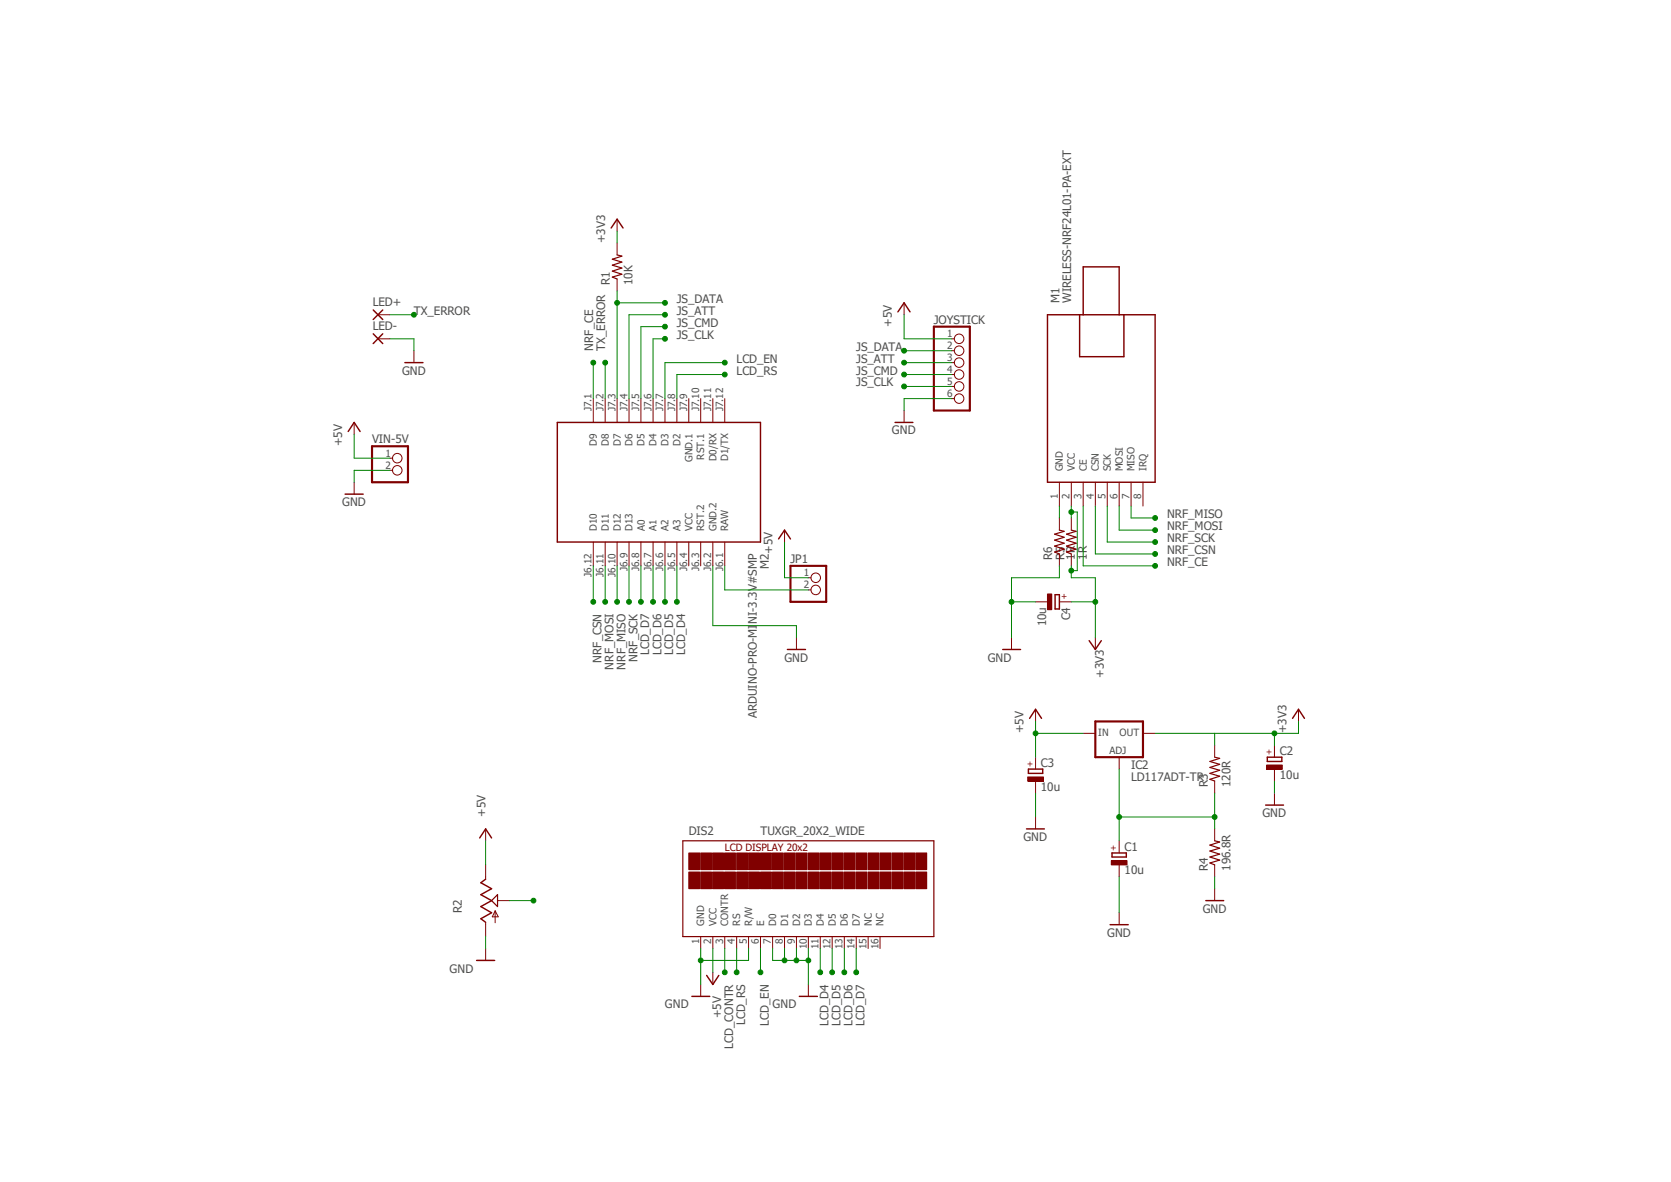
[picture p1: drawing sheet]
<svg xmlns="http://www.w3.org/2000/svg" width="297mm" height="210mm" viewBox="0 0 297 210" stroke-linecap="round" stroke-linejoin="round" font-family="sans-serif">
<path d="M58.8 25.4l173.6 161.8M232.4 25.4l-173.6 161.8" fill="none" stroke="#fff" stroke-width=".18"/>
<g fill="none" stroke="#800000" stroke-width=".18">
<path d="M109.7 38.9v2.2M109.7 43.2v2.1M109.7 49.6v2.1M160.7 53.8v2.1M105.5 70.8v4.3M107.6 70.8v4.3M109.7 70.8v4.3M111.8 70.8v4.3M113.9 70.8v4.3M116.1 70.8v4.3M118.2 70.8v4.3M120.3 70.8v4.3"/>
<path d="M122.4 70.8v4.3M124.5 70.8v4.3M126.7 70.8v4.3M128.8 70.8v4.3M160.7 72.9v2.2M169.2 60.2h.4M169.2 62.3h.4M169.2 64.4h.4M169.2 66.5h.4M169.2 68.7h.4M169.2 70.8h.4M105.5 96.3v4.2"/>
<path d="M107.6 96.3v4.2M109.7 96.3v4.2M111.8 96.3v4.2M113.9 96.3v4.2M116.1 96.3v4.2M118.2 96.3v4.2M120.3 96.3v4.2M122.4 96.3v4.2M124.5 96.3v4.2M126.7 96.3v4.2M128.8 96.3v4.2M139.4 94.2v2.1"/>
<path d="M188.3 85.7v4.2M190.4 85.7v4.2M192.5 85.7v4.2M194.7 85.7v4.2M196.8 85.7v4.2M198.9 85.7v4.2M201 85.7v4.2M203.2 85.7v4.2M141.6 113.3v2.1M143.7 102.7h.4M143.7 104.8h.4M179.8 113.3v2.1"/>
<path d="M194.7 113.3v2.1M215.9 132.4v2.1M215.9 138.8v2.1M86.3 147.3v2.1M86.3 153.7v2.5M215.9 147.3v2.1M215.9 153.7v2.1M86.3 163.9v2.5M86.3 168.5v2.1M88 161.8v2.2M88 161.8l.6 1.1h-1.1zM88.4 160h2.2"/>
<path d="M124.5 174.9v2.1M126.7 172.8v2.1M198.9 162.2v2.1"/>
<circle cx="170.5" cy="64.4" r=".85"/>
<circle cx="170.5" cy="70.8" r=".85"/>
<circle cx="170.5" cy="62.3" r=".85"/>
<circle cx="170.5" cy="66.5" r=".85"/>
<circle cx="170.5" cy="68.7" r=".85"/>
<circle cx="170.5" cy="60.2" r=".85"/>
<circle cx="145" cy="102.7" r=".85"/>
<circle cx="145" cy="104.8" r=".85"/>
</g>
<g fill="none" stroke="#800000" stroke-width=".25">
<path d="M108.6 40.5l1.1-1.6 1 1.6M159.6 55.4l1.1-1.6 1.1 1.6M186.2 55.9h19.1v29.8h-19.1zM191.9 55.9v7.5h7.9v-7.5M192.5 55.9v-8.5h6.4v8.5M99.1 75.1h36.1v21.2h-36.1zM159.1 75.1h3.2M138.4 95.8l1-1.6 1.1 1.6M140 115.4h3.2M178.2 115.4h3.2M193.6 113.8l1.1 1.6 1-1.6M85.3 148.9l1-1.6 1.1 1.6"/>
<path d="M86.3 156.2l-.8 .6 1.9 1.1-1.9 1.1 1.9 1-1.9 1.1 1.9 1.1-1.9 1 .8 .7M197.7 151.6h2.5v.7h-2.5zM84.7 170.6h3.2M123 177h3.2M125.6 173.3l1.1 1.6 1.1-1.6M197.3 164.3h3.2"/>
</g>
<path d="M166 58h6.4v14.9h-6.4zM140.5 100.5h6.4v6.4h-6.4z" fill="none" stroke="#800000" stroke-width=".38"/>
<path d="M109.7 45.3l.8 .2-1.7 .6 1.7 .5-1.7 .5 1.7 .5-1.7 .6 1.7 .5-1.7 .5 .9 .4M215.9 134.5l.9 .2-1.7 .6 1.7 .5-1.7 .6 1.7 .5-1.7 .5 1.7 .5-1.7 .6 .8 .3M215.9 149.4l.9 .2-1.7 .6 1.7 .5-1.7 .5 1.7 .6-1.7 .5 1.7 .5-1.7 .5 .8 .4M87.4 160l1-1v2.1z" fill="none" stroke="#800000" stroke-width=".21"/>
<path d="M197.5 152.9h2.8v.8h-2.8z" fill-rule="evenodd" fill="#800000"/>
<path d="M197.5 152.9h2.8v.8h-2.8zM198.9 149.4v2.2M198.9 153.7v2.1" fill="none" stroke="#800000" stroke-width=".18"/>
<path d="M225.3 134.5h2.5v.8h-2.5z" fill="none" stroke="#800000" stroke-width=".25"/>
<path d="M225.1 135.9h2.8v.8h-2.8z" fill-rule="evenodd" fill="#800000"/>
<path d="M188.3 92v2.2M188.3 98.4v2.1M190.4 92v2.2M190.4 98.4v2.1M184.1 126v2.2M225.1 135.9h2.8v.8h-2.8zM226.5 132.4v2.1M226.5 136.7v2.1M230.8 126v2.2" fill="none" stroke="#800000" stroke-width=".18"/>
<path d="M188.3 94.2l.8 .2-1.6 .5 1.6 .6-1.6 .5 1.6 .5-1.6 .5 1.6 .6-1.6 .5 .8 .3M190.4 94.2l.9 .2-1.7 .5 1.7 .6-1.7 .5 1.7 .5-1.7 .5 1.7 .6-1.7 .5 .8 .3" fill="none" stroke="#800000" stroke-width=".21"/>
<path d="M182.8 136.7h2.5v.7h-2.5zM183 127.6l1.1-1.6 1 1.6M229.7 127.6l1.1-1.6 1.1 1.6" fill="none" stroke="#800000" stroke-width=".25"/>
<path d="M182.7 138h2.8v.8h-2.8z" fill-rule="evenodd" fill="#800000"/>
<g fill="none" stroke="#800000" stroke-width=".18">
<path d="M62.9 75.1v2.1M62.9 85.7v2.1M69.3 81.4h.5M69.3 83.6h.5M182.7 138h2.8v.8h-2.8zM184.1 134.5v2.2M184.1 138.8v2.1M192.5 130.3h2.2M198.9 134.5v2.2M203.2 130.3h2.1M184.1 145.2v2.1M215.9 157.9v2.1"/>
<path d="M226.5 140.9v2.1M143.7 174.9v2.1"/>
<circle cx="70.6" cy="83.6" r=".85"/>
<circle cx="70.6" cy="81.4" r=".85"/>
</g>
<path d="M61.9 76.7l1-1.6 1.1 1.6M61.3 87.8h3.3M182.5 147.3h3.1M225 143h3.1M142.1 177h3.2M214.3 160h3.2" fill="none" stroke="#800000" stroke-width=".25"/>
<path d="M66.1 79.3h6.4v6.4h-6.4zM194.7 128.2h8.5v6.3h-8.5z" fill="none" stroke="#800000" stroke-width=".38"/>
<path d="M121.4 149.4h44.6v17h-44.6z" fill="none" stroke="#800000" stroke-width=".21"/>
<path d="M122.4 151.6h2v2.9h-2z" fill-rule="evenodd" fill="#800000"/>
<path d="M122.4 151.6h2v2.9h-2z" fill="none" stroke="#800000" stroke-width=".18"/>
<path d="M122.4 154.9h2v3h-2z" fill-rule="evenodd" fill="#800000"/>
<path d="M122.4 154.9h2v3h-2z" fill="none" stroke="#800000" stroke-width=".18"/>
<path d="M124.5 151.6h2v2.9h-2z" fill-rule="evenodd" fill="#800000"/>
<path d="M124.5 151.6h2v2.9h-2z" fill="none" stroke="#800000" stroke-width=".18"/>
<path d="M124.5 154.9h2v3h-2z" fill-rule="evenodd" fill="#800000"/>
<path d="M124.5 154.9h2v3h-2z" fill="none" stroke="#800000" stroke-width=".18"/>
<path d="M126.7 151.6h1.9v2.9h-1.9z" fill-rule="evenodd" fill="#800000"/>
<path d="M126.7 151.6h1.9v2.9h-1.9z" fill="none" stroke="#800000" stroke-width=".18"/>
<path d="M126.7 154.9h1.9v3h-1.9z" fill-rule="evenodd" fill="#800000"/>
<path d="M126.7 154.9h1.9v3h-1.9z" fill="none" stroke="#800000" stroke-width=".18"/>
<path d="M128.8 151.6h1.9v2.9h-1.9z" fill-rule="evenodd" fill="#800000"/>
<path d="M128.8 151.6h1.9v2.9h-1.9z" fill="none" stroke="#800000" stroke-width=".18"/>
<path d="M128.8 154.9h1.9v3h-1.9z" fill-rule="evenodd" fill="#800000"/>
<path d="M128.8 154.9h1.9v3h-1.9z" fill="none" stroke="#800000" stroke-width=".18"/>
<path d="M130.9 151.6h2v2.9h-2z" fill-rule="evenodd" fill="#800000"/>
<path d="M130.9 151.6h2v2.9h-2z" fill="none" stroke="#800000" stroke-width=".18"/>
<path d="M130.9 154.9h2v3h-2z" fill-rule="evenodd" fill="#800000"/>
<path d="M130.9 154.9h2v3h-2z" fill="none" stroke="#800000" stroke-width=".18"/>
<path d="M133.1 151.6h1.9v2.9h-1.9z" fill-rule="evenodd" fill="#800000"/>
<path d="M133.1 151.6h1.9v2.9h-1.9z" fill="none" stroke="#800000" stroke-width=".18"/>
<path d="M133.1 154.9h1.9v3h-1.9z" fill-rule="evenodd" fill="#800000"/>
<path d="M133.1 154.9h1.9v3h-1.9z" fill="none" stroke="#800000" stroke-width=".18"/>
<path d="M135.2 151.6h1.9v2.9h-1.9z" fill-rule="evenodd" fill="#800000"/>
<path d="M135.2 151.6h1.9v2.9h-1.9z" fill="none" stroke="#800000" stroke-width=".18"/>
<path d="M135.2 154.9h1.9v3h-1.9z" fill-rule="evenodd" fill="#800000"/>
<path d="M135.2 154.9h1.9v3h-1.9z" fill="none" stroke="#800000" stroke-width=".18"/>
<path d="M137.3 151.6h1.9v2.9h-1.9z" fill-rule="evenodd" fill="#800000"/>
<path d="M137.3 151.6h1.9v2.9h-1.9z" fill="none" stroke="#800000" stroke-width=".18"/>
<path d="M137.3 154.9h1.9v3h-1.9z" fill-rule="evenodd" fill="#800000"/>
<path d="M137.3 154.9h1.9v3h-1.9z" fill="none" stroke="#800000" stroke-width=".18"/>
<path d="M139.4 151.6h2v2.9h-2z" fill-rule="evenodd" fill="#800000"/>
<path d="M139.4 151.6h2v2.9h-2z" fill="none" stroke="#800000" stroke-width=".18"/>
<path d="M139.4 154.9h2v3h-2z" fill-rule="evenodd" fill="#800000"/>
<path d="M139.4 154.9h2v3h-2z" fill="none" stroke="#800000" stroke-width=".18"/>
<path d="M141.5 151.6h2v2.9h-2z" fill-rule="evenodd" fill="#800000"/>
<path d="M141.5 151.6h2v2.9h-2z" fill="none" stroke="#800000" stroke-width=".18"/>
<path d="M141.5 154.9h2v3h-2z" fill-rule="evenodd" fill="#800000"/>
<path d="M141.5 154.9h2v3h-2z" fill="none" stroke="#800000" stroke-width=".18"/>
<path d="M143.7 151.6h1.9v2.9h-1.9z" fill-rule="evenodd" fill="#800000"/>
<path d="M143.7 151.6h1.9v2.9h-1.9z" fill="none" stroke="#800000" stroke-width=".18"/>
<path d="M143.7 154.9h1.9v3h-1.9z" fill-rule="evenodd" fill="#800000"/>
<path d="M143.7 154.9h1.9v3h-1.9z" fill="none" stroke="#800000" stroke-width=".18"/>
<path d="M145.8 151.6h1.9v2.9h-1.9z" fill-rule="evenodd" fill="#800000"/>
<path d="M145.8 151.6h1.9v2.9h-1.9z" fill="none" stroke="#800000" stroke-width=".18"/>
<path d="M145.8 154.9h1.9v3h-1.9z" fill-rule="evenodd" fill="#800000"/>
<path d="M145.8 154.9h1.9v3h-1.9z" fill="none" stroke="#800000" stroke-width=".18"/>
<path d="M147.9 151.6h2v2.9h-2z" fill-rule="evenodd" fill="#800000"/>
<path d="M147.9 151.6h2v2.9h-2z" fill="none" stroke="#800000" stroke-width=".18"/>
<path d="M147.9 154.9h2v3h-2z" fill-rule="evenodd" fill="#800000"/>
<path d="M147.9 154.9h2v3h-2z" fill="none" stroke="#800000" stroke-width=".18"/>
<path d="M150 151.6h2v2.9h-2z" fill-rule="evenodd" fill="#800000"/>
<path d="M150 151.6h2v2.9h-2z" fill="none" stroke="#800000" stroke-width=".18"/>
<path d="M150 154.9h2v3h-2z" fill-rule="evenodd" fill="#800000"/>
<path d="M150 154.9h2v3h-2z" fill="none" stroke="#800000" stroke-width=".18"/>
<path d="M152.1 151.6h2v2.9h-2z" fill-rule="evenodd" fill="#800000"/>
<path d="M152.1 151.6h2v2.9h-2z" fill="none" stroke="#800000" stroke-width=".18"/>
<path d="M152.1 154.9h2v3h-2z" fill-rule="evenodd" fill="#800000"/>
<path d="M152.1 154.9h2v3h-2z" fill="none" stroke="#800000" stroke-width=".18"/>
<path d="M154.3 151.6h2v2.9h-2z" fill-rule="evenodd" fill="#800000"/>
<path d="M154.3 151.6h2v2.9h-2z" fill="none" stroke="#800000" stroke-width=".18"/>
<path d="M154.3 154.9h2v3h-2z" fill-rule="evenodd" fill="#800000"/>
<path d="M154.3 154.9h2v3h-2z" fill="none" stroke="#800000" stroke-width=".18"/>
<path d="M156.4 151.6h2v2.9h-2z" fill-rule="evenodd" fill="#800000"/>
<path d="M156.4 151.6h2v2.9h-2z" fill="none" stroke="#800000" stroke-width=".18"/>
<path d="M156.4 154.9h2v3h-2z" fill-rule="evenodd" fill="#800000"/>
<path d="M156.4 154.9h2v3h-2z" fill="none" stroke="#800000" stroke-width=".18"/>
<path d="M158.5 151.6h2v2.9h-2z" fill-rule="evenodd" fill="#800000"/>
<path d="M158.5 151.6h2v2.9h-2z" fill="none" stroke="#800000" stroke-width=".18"/>
<path d="M158.5 154.9h2v3h-2z" fill-rule="evenodd" fill="#800000"/>
<path d="M158.5 154.9h2v3h-2z" fill="none" stroke="#800000" stroke-width=".18"/>
<path d="M160.7 151.6h1.9v2.9h-1.9z" fill-rule="evenodd" fill="#800000"/>
<path d="M160.7 151.6h1.9v2.9h-1.9z" fill="none" stroke="#800000" stroke-width=".18"/>
<path d="M160.7 154.9h1.9v3h-1.9z" fill-rule="evenodd" fill="#800000"/>
<path d="M160.7 154.9h1.9v3h-1.9z" fill="none" stroke="#800000" stroke-width=".18"/>
<path d="M162.8 151.6h1.9v2.9h-1.9z" fill-rule="evenodd" fill="#800000"/>
<path d="M162.8 151.6h1.9v2.9h-1.9z" fill="none" stroke="#800000" stroke-width=".18"/>
<path d="M162.8 154.9h1.9v3h-1.9z" fill-rule="evenodd" fill="#800000"/>
<g fill="none" stroke="#800000" stroke-width=".18">
<path d="M162.8 154.9h1.9v3h-1.9zM124.5 166.4v2.1M126.7 166.4v2.1M128.8 166.4v2.1M130.9 166.4v2.1M133.1 166.4v2.1M135.2 166.4v2.1M137.3 166.4v2.1M139.4 166.4v2.1M141.6 166.4v2.1M143.7 166.4v2.1M145.8 166.4v2.1"/>
<path d="M147.9 166.4v2.1M150.1 166.4v2.1M152.2 166.4v2.1M154.3 166.4v2.1M156.4 166.4v2.1"/>
</g>
<path d="M187.5 105.7h.8v2.5h-.8z" fill="none" stroke="#800000" stroke-width=".25"/>
<path d="M186.2 105.5h.7v2.8h-.7z" fill-rule="evenodd" fill="#800000"/>
<path d="M67.2 55.9h2.1M67.2 60.2h2.1M73.6 62.3v2.1M184.1 106.9h2.1M186.2 105.5h.7v2.8h-.7zM188.3 106.9h2.1" fill="none" stroke="#800000" stroke-width=".18"/>
<path d="M66.3 55.1l1.7 1.7M66.3 59.3l1.7 1.7M68 55.1l-1.7 1.7M68 59.3l-1.7 1.7M72 64.4h3.2" fill="none" stroke="#800000" stroke-width=".25"/>
<path d="M109.7 51.7v19.1M109.7 53.8h8.5" fill="none" stroke="#008000" stroke-width=".18"/>
<circle cx="109.7" cy="53.8" r=".43" fill="#008000"/>
<circle cx="109.7" cy="53.8" r=".43" fill="none" stroke="#008000" stroke-width=".18"/>
<circle cx="118.2" cy="53.8" r=".43" fill="#008000"/>
<g fill="none" stroke="#008000" stroke-width=".18">
<path d="M160.7 62.3h8.5"/>
<circle cx="118.2" cy="53.8" r=".43"/>
</g>
<circle cx="160.7" cy="62.3" r=".43" fill="#008000"/>
<g fill="none" stroke="#008000" stroke-width=".18">
<path d="M109.7 41.1v2.1M190.4 89.9v2.1M190.4 91h1.1v10.4h-1.1M190.4 100.5v2.2h4.3v10.6"/>
<circle cx="160.7" cy="62.3" r=".43"/>
</g>
<circle cx="190.4" cy="91" r=".43" fill="#008000"/>
<circle cx="190.4" cy="91" r=".43" fill="none" stroke="#008000" stroke-width=".18"/>
<circle cx="190.4" cy="101.4" r=".43" fill="#008000"/>
<g fill="none" stroke="#008000" stroke-width=".18">
<path d="M190.4 106.9h4.3"/>
<circle cx="190.4" cy="101.4" r=".43"/>
</g>
<circle cx="194.7" cy="106.9" r=".43" fill="#008000"/>
<g fill="none" stroke="#008000" stroke-width=".18">
<path d="M215.9 130.3v2.1M226.5 130.3v2.1M230.8 128.2v2.1h-25.5"/>
<circle cx="194.7" cy="106.9" r=".43"/>
</g>
<circle cx="226.5" cy="130.3" r=".43" fill="#008000"/>
<g fill="none" stroke="#008000" stroke-width=".18">
<path d="M118.2 60.2h-2.1v10.6"/>
<circle cx="226.5" cy="130.3" r=".43"/>
</g>
<circle cx="118.2" cy="60.2" r=".43" fill="#008000"/>
<g fill="none" stroke="#008000" stroke-width=".18">
<path d="M160.7 68.7h8.5"/>
<circle cx="118.2" cy="60.2" r=".43"/>
</g>
<circle cx="160.7" cy="68.7" r=".43" fill="#008000"/>
<g fill="none" stroke="#008000" stroke-width=".18">
<path d="M118.2 58h-4.3v12.8"/>
<circle cx="160.7" cy="68.7" r=".43"/>
</g>
<circle cx="118.2" cy="58" r=".43" fill="#008000"/>
<g fill="none" stroke="#008000" stroke-width=".18">
<path d="M160.7 66.5h8.5"/>
<circle cx="118.2" cy="58" r=".43"/>
</g>
<circle cx="160.7" cy="66.5" r=".43" fill="#008000"/>
<g fill="none" stroke="#008000" stroke-width=".18">
<path d="M118.2 55.9h-6.4v14.9"/>
<circle cx="160.7" cy="66.5" r=".43"/>
</g>
<circle cx="118.2" cy="55.9" r=".43" fill="#008000"/>
<g fill="none" stroke="#008000" stroke-width=".18">
<path d="M160.7 64.4h8.5"/>
<circle cx="118.2" cy="55.9" r=".43"/>
</g>
<circle cx="160.7" cy="64.4" r=".43" fill="#008000"/>
<g fill="none" stroke="#008000" stroke-width=".18">
<path d="M160.7 55.9v4.3h8.5M139.4 96.3v6.4h4.3M184.1 128.2v6.3M86.3 149.4v4.3M126.7 168.5v4.3"/>
<circle cx="160.7" cy="64.4" r=".43"/>
</g>
<circle cx="184.1" cy="130.3" r=".43" fill="#008000"/>
<g fill="none" stroke="#008000" stroke-width=".18">
<path d="M62.9 77.2v4.2h6.4M169.2 70.8h-8.5v2.1M184.1 130.3h8.4M124.5 168.5v6.4M133.1 168.5v2.1h-8.6"/>
<circle cx="184.1" cy="130.3" r=".43"/>
</g>
<circle cx="124.5" cy="170.6" r=".43" fill="#008000"/>
<g fill="none" stroke="#008000" stroke-width=".18">
<path d="M126.7 100.5v10.7h14.9v2.1M179.8 106.9h4.3M188.3 100.5v2.2h-8.5v10.6M86.3 166.4v2.1"/>
<circle cx="124.5" cy="170.6" r=".43"/>
</g>
<circle cx="179.8" cy="106.9" r=".43" fill="#008000"/>
<g fill="none" stroke="#008000" stroke-width=".18">
<path d="M69.3 83.6h-6.4v2.1M226.5 138.8v2.1M184.1 140.9v4.3M198.9 155.8v6.4M215.9 155.8v2.1M141.6 168.5v2.1h2.1M143.7 168.5v6.4"/>
<circle cx="179.8" cy="106.9" r=".43"/>
</g>
<circle cx="143.7" cy="170.6" r=".43" fill="#008000"/>
<g fill="none" stroke="#008000" stroke-width=".18">
<path d="M137.3 168.5v2.1h4.3M139.4 168.5v2.1"/>
<circle cx="143.7" cy="170.6" r=".43"/>
</g>
<circle cx="139.4" cy="170.6" r=".43" fill="#008000"/>
<circle cx="139.4" cy="170.6" r=".43" fill="none" stroke="#008000" stroke-width=".18"/>
<circle cx="141.6" cy="170.6" r=".43" fill="#008000"/>
<g fill="none" stroke="#008000" stroke-width=".18">
<path d="M69.3 60.2h4.3v2.1M109.7 100.5v6.4"/>
<circle cx="141.6" cy="170.6" r=".43"/>
</g>
<circle cx="109.7" cy="106.9" r=".43" fill="#008000"/>
<g fill="none" stroke="#008000" stroke-width=".18">
<path d="M201 89.9v2.1h4.3"/>
<circle cx="109.7" cy="106.9" r=".43"/>
</g>
<circle cx="205.3" cy="92" r=".43" fill="#008000"/>
<g fill="none" stroke="#008000" stroke-width=".18">
<path d="M192.5 89.9v10.6h12.8"/>
<circle cx="205.3" cy="92" r=".43"/>
</g>
<circle cx="205.3" cy="100.5" r=".43" fill="#008000"/>
<g fill="none" stroke="#008000" stroke-width=".18">
<path d="M105.5 64.4v6.4"/>
<circle cx="205.3" cy="100.5" r=".43"/>
</g>
<circle cx="105.4" cy="64.4" r=".43" fill="#008000"/>
<g fill="none" stroke="#008000" stroke-width=".18">
<path d="M198.9 89.9v4.3h6.4"/>
<circle cx="105.4" cy="64.4" r=".43"/>
</g>
<circle cx="205.3" cy="94.2" r=".43" fill="#008000"/>
<g fill="none" stroke="#008000" stroke-width=".18">
<path d="M107.6 100.5v6.4"/>
<circle cx="205.3" cy="94.2" r=".43"/>
</g>
<circle cx="107.6" cy="106.9" r=".43" fill="#008000"/>
<g fill="none" stroke="#008000" stroke-width=".18">
<path d="M196.8 89.9v6.4h8.5"/>
<circle cx="107.6" cy="106.9" r=".43"/>
</g>
<circle cx="205.3" cy="96.3" r=".43" fill="#008000"/>
<g fill="none" stroke="#008000" stroke-width=".18">
<path d="M111.8 100.5v6.4"/>
<circle cx="205.3" cy="96.3" r=".43"/>
</g>
<circle cx="111.8" cy="106.9" r=".43" fill="#008000"/>
<g fill="none" stroke="#008000" stroke-width=".18">
<path d="M194.7 89.9v8.5h10.6"/>
<circle cx="111.8" cy="106.9" r=".43"/>
</g>
<circle cx="205.3" cy="98.4" r=".43" fill="#008000"/>
<g fill="none" stroke="#008000" stroke-width=".18">
<path d="M105.5 100.5v6.4"/>
<circle cx="205.3" cy="98.4" r=".43"/>
</g>
<circle cx="105.4" cy="106.9" r=".43" fill="#008000"/>
<g fill="none" stroke="#008000" stroke-width=".18">
<path d="M152.2 168.5v4.3"/>
<circle cx="105.4" cy="106.9" r=".43"/>
</g>
<circle cx="152.2" cy="172.8" r=".43" fill="#008000"/>
<g fill="none" stroke="#008000" stroke-width=".18">
<path d="M113.9 100.5v6.4"/>
<circle cx="152.2" cy="172.8" r=".43"/>
</g>
<circle cx="113.9" cy="106.9" r=".43" fill="#008000"/>
<g fill="none" stroke="#008000" stroke-width=".18">
<path d="M150.1 168.5v4.3"/>
<circle cx="113.9" cy="106.9" r=".43"/>
</g>
<circle cx="150.1" cy="172.8" r=".43" fill="#008000"/>
<g fill="none" stroke="#008000" stroke-width=".18">
<path d="M116.1 100.5v6.4"/>
<circle cx="150.1" cy="172.8" r=".43"/>
</g>
<circle cx="116.1" cy="106.9" r=".43" fill="#008000"/>
<g fill="none" stroke="#008000" stroke-width=".18">
<path d="M147.9 168.5v4.3"/>
<circle cx="116.1" cy="106.9" r=".43"/>
</g>
<circle cx="147.9" cy="172.8" r=".43" fill="#008000"/>
<g fill="none" stroke="#008000" stroke-width=".18">
<path d="M118.2 100.5v6.4"/>
<circle cx="147.9" cy="172.8" r=".43"/>
</g>
<circle cx="118.2" cy="106.9" r=".43" fill="#008000"/>
<g fill="none" stroke="#008000" stroke-width=".18">
<path d="M145.8 168.5v4.3"/>
<circle cx="118.2" cy="106.9" r=".43"/>
</g>
<circle cx="145.8" cy="172.8" r=".43" fill="#008000"/>
<g fill="none" stroke="#008000" stroke-width=".18">
<path d="M120.3 100.5v6.4"/>
<circle cx="145.8" cy="172.8" r=".43"/>
</g>
<circle cx="120.3" cy="106.9" r=".43" fill="#008000"/>
<g fill="none" stroke="#008000" stroke-width=".18">
<path d="M128.8 168.5v4.3"/>
<circle cx="120.3" cy="106.9" r=".43"/>
</g>
<circle cx="128.8" cy="172.8" r=".43" fill="#008000"/>
<g fill="none" stroke="#008000" stroke-width=".18">
<path d="M90.6 160h4.2"/>
<circle cx="128.8" cy="172.8" r=".43"/>
</g>
<circle cx="94.8" cy="160" r=".43" fill="#008000"/>
<g fill="none" stroke="#008000" stroke-width=".18">
<path d="M130.9 168.5v4.3"/>
<circle cx="94.8" cy="160" r=".43"/>
</g>
<circle cx="130.9" cy="172.8" r=".43" fill="#008000"/>
<circle cx="130.9" cy="172.8" r=".43" fill="none" stroke="#008000" stroke-width=".18"/>
<circle cx="128.8" cy="66.5" r=".43" fill="#008000"/>
<g fill="none" stroke="#008000" stroke-width=".18">
<path d="M128.8 66.5h-8.5v4.3"/>
<circle cx="128.8" cy="66.5" r=".43"/>
</g>
<circle cx="128.8" cy="64.4" r=".43" fill="#008000"/>
<g fill="none" stroke="#008000" stroke-width=".18">
<path d="M128.8 64.4h-10.6v6.4M135.2 168.5v4.3"/>
<circle cx="128.8" cy="64.4" r=".43"/>
</g>
<circle cx="135.2" cy="172.8" r=".43" fill="#008000"/>
<g fill="none" stroke="#008000" stroke-width=".18">
<path d="M128.8 100.5v4.3h14.9M215.9 145.2h-17v4.2M215.9 140.9v6.4"/>
<circle cx="135.2" cy="172.8" r=".43"/>
</g>
<circle cx="198.9" cy="145.2" r=".43" fill="#008000"/>
<circle cx="198.9" cy="145.2" r=".43" fill="none" stroke="#008000" stroke-width=".18"/>
<circle cx="215.9" cy="145.2" r=".43" fill="#008000"/>
<g fill="none" stroke="#008000" stroke-width=".18">
<path d="M107.6 64.4v6.4M188.3 89.9v2.1M198.9 136.7v8.5"/>
<circle cx="215.9" cy="145.2" r=".43"/>
</g>
<circle cx="107.6" cy="64.4" r=".43" fill="#008000"/>
<g fill="none" stroke="#008000" stroke-width=".18">
<path d="M69.3 55.9h4.3"/>
<circle cx="107.6" cy="64.4" r=".43"/>
</g>
<circle cx="73.6" cy="55.9" r=".43" fill="#008000"/>
<circle cx="73.6" cy="55.9" r=".43" fill="none" stroke="#008000" stroke-width=".18"/>
<g font-size="2.1" fill="#505050">
<text x="107.6" y="43.2" transform="rotate(-90 107.6 43.2)">+3V3</text>
<text x="108.4" y="50.6" transform="rotate(-90 108.4 50.6)">R1</text>
<text x="112.4" y="50.6" transform="rotate(-90 112.4 50.6)">10K</text>
<text x="120.3" y="53.8">JS_DATA</text>
<text x="188.3" y="53.8" transform="rotate(-90 188.3 53.8)">M1</text>
<text x="190.4" y="53.8" transform="rotate(-90 190.4 53.8)">WIRELESS-NRF24L01-PA-EXT</text>
<text x="66.3" y="54.4">LED+</text>
<text x="66.3" y="58.6">LED-</text>
<text x="73.6" y="55.9">TX_ERROR</text>
<text x="120.3" y="58">JS_CMD</text>
<text x="120.3" y="55.9">JS_ATT</text>
<text x="158.5" y="58" transform="rotate(-90 158.5 58)">+5V</text>
<text x="166" y="57.5">JOYSTICK</text>
<text x="105.5" y="62.3" transform="rotate(-90 105.5 62.3)">NRF_CE</text>
<text x="107.6" y="62.3" transform="rotate(-90 107.6 62.3)">TX_ERROR</text>
<text x="120.3" y="60.2">JS_CLK</text>
<text x="130.9" y="64.4">LCD_EN</text>
<text x="152.2" y="62.3">JS_DATA</text>
<text x="152.2" y="64.4">JS_ATT</text>
<text x="71.5" y="66.5">GND</text>
<text x="130.9" y="66.5">LCD_RS</text>
<text x="152.2" y="68.7">JS_CLK</text>
<text x="152.2" y="66.5">JS_CMD</text>
<text x="158.5" y="77.2">GND</text>
<text x="60.8" y="79.3" transform="rotate(-90 60.8 79.3)">+5V</text>
<text x="66.1" y="78.8">VIN-5V</text>
<text x="60.8" y="89.9">GND</text>
<text x="207.4" y="92">NRF_MISO</text>
<text x="207.4" y="94.2">NRF_MOSI</text>
<text x="136.7" y="101.2" transform="rotate(-90 136.7 101.2)">M2</text>
<text x="137.3" y="98.4" transform="rotate(-90 137.3 98.4)">+5V</text>
<text x="140.5" y="100">JP1</text>
<text x="187" y="99.5" transform="rotate(-90 187 99.5)">R6</text>
<text x="189.2" y="99.5" transform="rotate(-90 189.2 99.5)">R5</text>
<text x="191.1" y="99.5" transform="rotate(-90 191.1 99.5)">1R</text>
<text x="193.2" y="99.5" transform="rotate(-90 193.2 99.5)">1R</text>
<text x="207.4" y="100.5">NRF_CE</text>
<text x="207.4" y="96.3">NRF_SCK</text>
<text x="207.4" y="98.4">NRF_CSN</text>
<text x="185.9" y="111.3" transform="rotate(-90 185.9 111.3)">10u</text>
<text x="190.2" y="110.2" transform="rotate(-90 190.2 110.2)">C4</text>
<text x="106.9" y="117.7" transform="rotate(-90 106.9 117.7)">NRF_CSN</text>
<text x="109.1" y="119" transform="rotate(-90 109.1 119)">NRF_MOSI</text>
<text x="111.2" y="119" transform="rotate(-90 111.2 119)">NRF_MISO</text>
<text x="113.3" y="117.6" transform="rotate(-90 113.3 117.6)">NRF_SCK</text>
<text x="115.4" y="116.4" transform="rotate(-90 115.4 116.4)">LCD_D7</text>
<text x="117.6" y="116.4" transform="rotate(-90 117.6 116.4)">LCD_D6</text>
<text x="119.7" y="116.4" transform="rotate(-90 119.7 116.4)">LCD_D5</text>
<text x="121.8" y="116.4" transform="rotate(-90 121.8 116.4)">LCD_D4</text>
<text x="139.4" y="117.6">GND</text>
<text x="175.6" y="117.6">GND</text>
<text x="196.2" y="120.4" transform="rotate(-90 196.2 120.4)">+3V3</text>
<text x="134.5" y="127.6" transform="rotate(-90 134.5 127.6)">ARDUINO-PRO-MINI-3.3V#SMP</text>
<text x="181.9" y="130.3" transform="rotate(-90 181.9 130.3)">+5V</text>
<text x="228.7" y="130.3" transform="rotate(-90 228.7 130.3)">+3V3</text>
<text x="185" y="136.3">C3</text>
<text x="201" y="136.7">IC2</text>
<text x="227.5" y="134.2">C2</text>
<text x="185" y="140.5">10u</text>
<text x="201" y="138.8">LD117ADT-TR</text>
<text x="214.7" y="139.9" transform="rotate(-90 214.7 139.9)">R3</text>
<text x="218.7" y="139.9" transform="rotate(-90 218.7 139.9)">120R</text>
<text x="227.5" y="138.4">10u</text>
<text x="86.3" y="145.2" transform="rotate(-90 86.3 145.2)">+5V</text>
<text x="122.4" y="148.3">DIS2</text>
<text x="135.2" y="148.3">TUXGR_20X2_WIDE</text>
<text x="181.9" y="149.4">GND</text>
<text x="224.4" y="145.2">GND</text>
<text x="199.9" y="155.4">10u</text>
<text x="199.9" y="151.1">C1</text>
<text x="214.7" y="154.7" transform="rotate(-90 214.7 154.7)">R4</text>
<text x="218.7" y="154.7" transform="rotate(-90 218.7 154.7)">196.8R</text>
<text x="82.1" y="162.2" transform="rotate(-90 82.1 162.2)">R2</text>
<text x="196.8" y="166.4">GND</text>
<text x="213.8" y="162.2">GND</text>
<text x="79.9" y="172.8">GND</text>
<text x="118.2" y="179.2">GND</text>
<text x="137.3" y="179.2">GND</text>
<text x="128.2" y="180.9" transform="rotate(-90 128.2 180.9)">+5V</text>
<text x="132.4" y="182.1" transform="rotate(-90 132.4 182.1)">LCD_RS</text>
<text x="136.7" y="182.2" transform="rotate(-90 136.7 182.2)">LCD_EN</text>
<text x="147.3" y="182.2" transform="rotate(-90 147.3 182.2)">LCD_D4</text>
<text x="149.4" y="182.2" transform="rotate(-90 149.4 182.2)">LCD_D5</text>
<text x="151.6" y="182.2" transform="rotate(-90 151.6 182.2)">LCD_D6</text>
<text x="153.7" y="182.2" transform="rotate(-90 153.7 182.2)">LCD_D7</text>
<text x="130.3" y="186.3" transform="rotate(-90 130.3 186.3)">LCD_CONTR</text>
</g>
<g font-size="1.8" fill="#505050">
<text x="168.4" y="59.9">1</text>
<text x="168.4" y="62">2</text>
<text x="168.4" y="64.1">3</text>
<text x="168.4" y="66.3">4</text>
<text x="168.4" y="68.4">5</text>
<text x="168.4" y="70.5">6</text>
<text x="105.2" y="73.1" transform="rotate(-90 105.2 73.1)">J7.1</text>
<text x="107.3" y="73.1" transform="rotate(-90 107.3 73.1)">J7.2</text>
<text x="109.4" y="73.1" transform="rotate(-90 109.4 73.1)">J7.3</text>
<text x="111.5" y="73.1" transform="rotate(-90 111.5 73.1)">J7.4</text>
<text x="113.6" y="73.1" transform="rotate(-90 113.6 73.1)">J7.5</text>
<text x="115.8" y="73.1" transform="rotate(-90 115.8 73.1)">J7.6</text>
<text x="117.9" y="73.1" transform="rotate(-90 117.9 73.1)">J7.7</text>
<text x="120" y="73.1" transform="rotate(-90 120 73.1)">J7.8</text>
<text x="122.1" y="73.1" transform="rotate(-90 122.1 73.1)">J7.9</text>
<text x="124.2" y="73.1" transform="rotate(-90 124.2 73.1)">J7.10</text>
<text x="126.4" y="73.1" transform="rotate(-90 126.4 73.1)">J7.11</text>
<text x="128.5" y="73.1" transform="rotate(-90 128.5 73.1)">J7.12</text>
<text x="68.5" y="81.1">1</text>
<text x="68.5" y="83.3">2</text>
<text x="106.1" y="79.2" transform="rotate(-90 106.1 79.2)">D9</text>
<text x="108.2" y="79.2" transform="rotate(-90 108.2 79.2)">D8</text>
<text x="110.3" y="79.2" transform="rotate(-90 110.3 79.2)">D7</text>
<text x="112.4" y="79.2" transform="rotate(-90 112.4 79.2)">D6</text>
<text x="114.6" y="79.2" transform="rotate(-90 114.6 79.2)">D5</text>
<text x="116.7" y="79.2" transform="rotate(-90 116.7 79.2)">D4</text>
<text x="118.8" y="79.2" transform="rotate(-90 118.8 79.2)">D3</text>
<text x="120.9" y="79.2" transform="rotate(-90 120.9 79.2)">D2</text>
<text x="123.1" y="82.1" transform="rotate(-90 123.1 82.1)">GND.1</text>
<text x="125.2" y="81.7" transform="rotate(-90 125.2 81.7)">RST.1</text>
<text x="127.3" y="82" transform="rotate(-90 127.3 82)">D0/RX</text>
<text x="129.5" y="81.9" transform="rotate(-90 129.5 81.9)">D1/TX</text>
<text x="188.9" y="83.7" transform="rotate(-90 188.9 83.7)">GND</text>
<text x="191.1" y="83.7" transform="rotate(-90 191.1 83.7)">VCC</text>
<text x="193.2" y="83.7" transform="rotate(-90 193.2 83.7)">CE</text>
<text x="195.3" y="83.7" transform="rotate(-90 195.3 83.7)">CSN</text>
<text x="197.4" y="83.7" transform="rotate(-90 197.4 83.7)">SCK</text>
<text x="199.6" y="83.7" transform="rotate(-90 199.6 83.7)">MOSI</text>
<text x="201.7" y="83.7" transform="rotate(-90 201.7 83.7)">MISO</text>
<text x="203.8" y="83.7" transform="rotate(-90 203.8 83.7)">IRQ</text>
<text x="188" y="88.6" transform="rotate(-90 188 88.6)">1</text>
<text x="190.1" y="88.6" transform="rotate(-90 190.1 88.6)">2</text>
<text x="192.2" y="88.6" transform="rotate(-90 192.2 88.6)">3</text>
<text x="194.4" y="88.6" transform="rotate(-90 194.4 88.6)">4</text>
<text x="196.5" y="88.6" transform="rotate(-90 196.5 88.6)">5</text>
<text x="198.6" y="88.6" transform="rotate(-90 198.6 88.6)">6</text>
<text x="200.7" y="88.6" transform="rotate(-90 200.7 88.6)">7</text>
<text x="202.9" y="88.6" transform="rotate(-90 202.9 88.6)">8</text>
<text x="106.1" y="94.4" transform="rotate(-90 106.1 94.4)">D10</text>
<text x="108.2" y="94.4" transform="rotate(-90 108.2 94.4)">D11</text>
<text x="110.3" y="94.4" transform="rotate(-90 110.3 94.4)">D12</text>
<text x="112.4" y="94.4" transform="rotate(-90 112.4 94.4)">D13</text>
<text x="114.6" y="94.4" transform="rotate(-90 114.6 94.4)">A0</text>
<text x="116.7" y="94.4" transform="rotate(-90 116.7 94.4)">A1</text>
<text x="118.8" y="94.4" transform="rotate(-90 118.8 94.4)">A2</text>
<text x="120.9" y="94.4" transform="rotate(-90 120.9 94.4)">A3</text>
<text x="123.1" y="94.4" transform="rotate(-90 123.1 94.4)">VCC</text>
<text x="125.2" y="94.4" transform="rotate(-90 125.2 94.4)">RST.2</text>
<text x="127.3" y="94.4" transform="rotate(-90 127.3 94.4)">GND.2</text>
<text x="129.5" y="94.4" transform="rotate(-90 129.5 94.4)">RAW</text>
<text x="111.5" y="101.5" transform="rotate(-90 111.5 101.5)">J6.9</text>
<text x="113.6" y="101.5" transform="rotate(-90 113.6 101.5)">J6.8</text>
<text x="115.8" y="101.5" transform="rotate(-90 115.8 101.5)">J6.7</text>
<text x="117.9" y="101.5" transform="rotate(-90 117.9 101.5)">J6.6</text>
<text x="120" y="101.5" transform="rotate(-90 120 101.5)">J6.5</text>
<text x="122.1" y="101.5" transform="rotate(-90 122.1 101.5)">J6.4</text>
<text x="124.2" y="101.5" transform="rotate(-90 124.2 101.5)">J6.3</text>
<text x="126.4" y="101.5" transform="rotate(-90 126.4 101.5)">J6.2</text>
<text x="128.5" y="101.5" transform="rotate(-90 128.5 101.5)">J6.1</text>
<text x="105.2" y="102.5" transform="rotate(-90 105.2 102.5)">J6.12</text>
<text x="107.3" y="102.5" transform="rotate(-90 107.3 102.5)">J6.11</text>
<text x="109.4" y="102.5" transform="rotate(-90 109.4 102.5)">J6.10</text>
<text x="142.9" y="102.4">1</text>
<text x="142.9" y="104.5">2</text>
<text x="195.2" y="130.8">IN</text>
<text x="199" y="130.8">OUT</text>
<text x="197.2" y="133.9">ADJ</text>
<text x="124.2" y="167.7" transform="rotate(-90 124.2 167.7)">1</text>
<text x="125.2" y="164.5" transform="rotate(-90 125.2 164.5)">GND</text>
<text x="126.4" y="167.7" transform="rotate(-90 126.4 167.7)">2</text>
<text x="127.3" y="164.5" transform="rotate(-90 127.3 164.5)">VCC</text>
<text x="128.5" y="167.7" transform="rotate(-90 128.5 167.7)">3</text>
<text x="129.5" y="164.5" transform="rotate(-90 129.5 164.5)">CONTR</text>
<text x="130.6" y="167.7" transform="rotate(-90 130.6 167.7)">4</text>
<text x="131.6" y="164.5" transform="rotate(-90 131.6 164.5)">RS</text>
<text x="132.8" y="167.7" transform="rotate(-90 132.8 167.7)">5</text>
<text x="133.7" y="164.5" transform="rotate(-90 133.7 164.5)">R/W</text>
<text x="134.9" y="167.7" transform="rotate(-90 134.9 167.7)">6</text>
<text x="135.8" y="164.5" transform="rotate(-90 135.8 164.5)">E</text>
<text x="137" y="167.7" transform="rotate(-90 137 167.7)">7</text>
<text x="138" y="164.5" transform="rotate(-90 138 164.5)">D0</text>
<text x="139.2" y="167.7" transform="rotate(-90 139.2 167.7)">8</text>
<text x="140.1" y="164.5" transform="rotate(-90 140.1 164.5)">D1</text>
<text x="141.3" y="167.7" transform="rotate(-90 141.3 167.7)">9</text>
<text x="142.2" y="164.5" transform="rotate(-90 142.2 164.5)">D2</text>
<text x="144.3" y="164.5" transform="rotate(-90 144.3 164.5)">D3</text>
<text x="146.4" y="164.5" transform="rotate(-90 146.4 164.5)">D4</text>
<text x="148.6" y="164.5" transform="rotate(-90 148.6 164.5)">D5</text>
<text x="150.7" y="164.5" transform="rotate(-90 150.7 164.5)">D6</text>
<text x="152.8" y="164.5" transform="rotate(-90 152.8 164.5)">D7</text>
<text x="154.9" y="164.5" transform="rotate(-90 154.9 164.5)">NC</text>
<text x="157.1" y="164.5" transform="rotate(-90 157.1 164.5)">NC</text>
<text x="143.4" y="168.7" transform="rotate(-90 143.4 168.7)">10</text>
<text x="145.5" y="168.7" transform="rotate(-90 145.5 168.7)">11</text>
<text x="147.6" y="168.7" transform="rotate(-90 147.6 168.7)">12</text>
<text x="149.8" y="168.7" transform="rotate(-90 149.8 168.7)">13</text>
<text x="151.9" y="168.7" transform="rotate(-90 151.9 168.7)">14</text>
<text x="154" y="168.7" transform="rotate(-90 154 168.7)">15</text>
<text x="156.1" y="168.7" transform="rotate(-90 156.1 168.7)">16</text>
</g>
<text font-size="1.8" fill="#800000" x="128.8" y="151.1">LCD DISPLAY 20x2</text>
<g font-size="1.5" fill="#800000">
<text x="188.6" y="106.4">+</text>
<text x="183.6" y="136.3" transform="rotate(-90 183.6 136.3)">+</text>
<text x="226.1" y="134.2" transform="rotate(-90 226.1 134.2)">+</text>
<text x="198.4" y="151.2" transform="rotate(-90 198.4 151.2)">+</text>
</g>
</svg>
